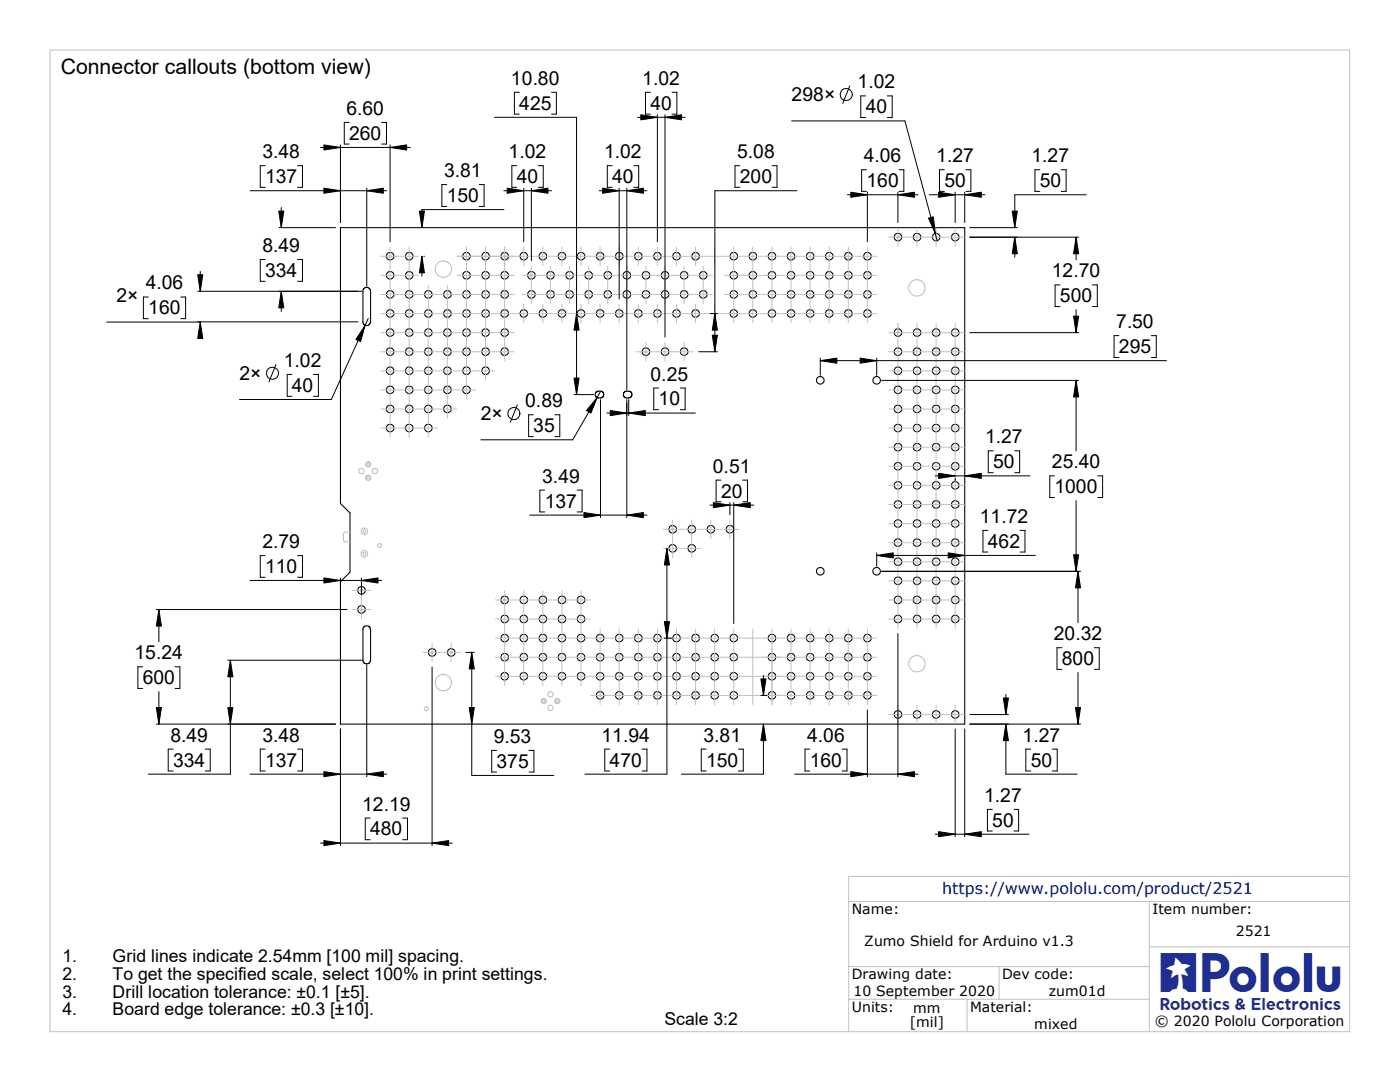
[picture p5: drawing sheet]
<svg xmlns="http://www.w3.org/2000/svg" width="279mm" height="216mm" viewBox="0 0 279 216" stroke-linecap="round" stroke-linejoin="round" font-family="sans-serif">
<g fill="none" stroke="#c0c0c0" stroke-width=".2">
<path d="M10 10h259.4v195.9h-259.4zM75.9 54.9h7.7M75.9 58.8h26.7M75.9 51.1h7.7M77.7 51l.3 .3M77.9 49.2v38.1M78 51l-.3 .3M81.7 49.2v38.1M85.5 56.9v30.4M89.3 56.9v26.6M91.2 54.9h11.4M91.2 51.1h83.8"/>
<path d="M93.1 49.2v30.5M96.9 49.2v26.7M100.7 49.2v22.9M104.1 54.9h38.1M104.1 58.8h38.1M104.5 49.2v3.8M105.9 54.8l.3 .3M106 53v7.7M106.2 54.8l-.3 .3M108.3 49.2v3.8M109.9 53v7.7M112.1 49.2v3.8"/>
<path d="M113.7 53v7.7M116 49.2v3.8M117.5 53v7.7M119.8 49.2v3.8M121.3 53v7.7M123.6 49.2v3.8M125.1 53v7.7M127.4 49.2v3.8M128.9 53v7.7M131.2 49.2v3.8M132.7 53v7.7M135 49.2v3.8"/>
<path d="M136.5 53v7.7M138.8 49.2v3.8M140.3 53v7.7M142.6 49.2v3.8M144.5 54.9h30.5M144.5 58.8h30.5M146.4 49.2v15.3M150.2 49.2v15.3M154.1 49.2v15.3M157.9 49.2v15.3M161.7 49.2v15.3M165.5 49.2v15.3"/>
<path d="M169.3 49.2v15.3M173.1 49.2v15.3M177.3 47.3h15.2M179.1 47.2l.3 .3M179.2 45.4v3.8M179.3 47.2l-.3 .3M183 45.4v3.8M186.8 45.4v3.8M190.6 45.4v3.8M75.9 62.6h99.1M75.9 66.4h26.7M75.9 70.2h26.7"/>
<path d="M75.9 74h22.9M75.9 77.8h19.1M104.5 60.7v3.8M108.3 60.7v3.8M112.1 60.7v3.8M116 60.7v3.8M119.8 60.7v3.8M123.6 60.7v3.8M127 70.2h11.4M127.4 60.7v3.8M128.8 70.1l.3 .3M128.9 68.3v3.8"/>
<path d="M129 70.1l-.3 .3M131.2 60.7v3.8M132.7 68.3v3.8M135 60.7v3.8M136.5 68.3v3.8M138.8 60.7v3.8M142.6 60.7v3.8M177.3 66.4h15.2M177.3 70.2h15.2M177.3 74h15.2M177.3 77.8h15.2M179.1 66.3l.3 .2"/>
<path d="M179.2 64.5v60.9M179.3 66.3l-.3 .2M183 64.5v60.9M186.8 64.5v60.9M190.6 64.5v60.9M75.9 81.6h15.3M75.9 85.4h11.5M177.3 81.6h15.2M177.3 85.4h15.2M177.3 96.9h15.2M177.3 93h15.2M177.3 89.2h15.2"/>
<path d="M70.2 117.8h3.8M72 117.7l.3 .3M72.1 115.9v7.6M72.3 117.7l-.3 .3M98.8 119.7h19.1M100.6 119.6l.3 .3M100.7 117.8v19.1M100.8 119.6l-.3 .3M104.5 117.8v19.1M108.3 117.8v19.1M112.1 117.8v19.1M116 117.8v19.1"/>
<path d="M132.3 105.6h15.3M132.3 109.4h7.7M134.1 105.5l.3 .3M134.2 103.7v7.6M134.4 105.5l-.3 .3M138 103.7v7.6M141.9 103.7v3.8M145.7 103.7v3.8M177.3 119.7h15.2M177.3 115.9h15.2M177.3 112.1h15.2M177.3 108.3h15.2"/>
<path d="M177.3 104.5h15.2M177.3 100.7h15.2M70.2 121.6h3.8M72 121.5l.3 .3M72.3 121.5l-.3 .3M84.3 130.2h7.6M86.1 130l.3 .3M86.2 128.3v3.8M86.4 130l-.3 .3M89.9 130l.3 .3M90 128.3v3.8M90.2 130l-.3 .3"/>
<path d="M98.8 135h76.2M98.8 131.1h76.2M98.8 127.3h76.2M98.8 123.5h19.1M117.9 138.8h57.1M119.8 125.4v15.3M123.6 125.4v15.3M127.4 125.4v15.3M131.2 125.4v15.3M135 125.4v15.3M138.8 125.4v15.3M142.6 125.4v15.3"/>
<path d="M146.4 125.4v15.3M150.2 125.4v15.3M153.9 127.2l.3 .3M154.1 125.4v15.3M154.2 127.2l-.3 .3M157.9 125.4v15.3M161.7 125.4v15.3M165.5 125.4v15.3M169.3 125.4v15.3M173.1 125.4v15.3M177.3 123.5h15.2M177.3 142.6h15.2"/>
<path d="M179.1 142.5l.3 .2M179.2 140.7v3.8M179.3 142.5l-.3 .2M183 140.7v3.8M186.8 140.7v3.8M190.6 140.7v3.8M169.4 179.9h100M229.4 179.9v26M269.4 174.9h-100v31M169.4 199.4h60M169.4 192.9h60M193 199.4v6.5"/>
<path d="M199.4 192.9v6.5M229.4 188.9h40"/>
</g>
<g fill="none" stroke="#000" stroke-width=".21">
<path d="M67.9 45.4h124.6v99.1h-124.6v-28.4l1.9-1.9v-11.8l-1.9-1.9zM72.4 64.2v-6.3l.3-.4 .5-.2 .6 .3 .2 .5v6.1l-.2 .5-.6 .3-.5-.2-.3-.6M119.5 78l-.6 .3v.8l.6 .3 .7-.1 .3-.6-.1-.4-.3-.2h-.6M125.1 78l-.6 .3v.8l.6 .3 .8-.1 .3-.6-.2-.4-.3-.2h-.6M72.4 131.7l.3 .6 .5 .2 .5-.2 .3-.6v-6.1l-.2-.5-.4-.2h-.6l-.4 .5v6.3"/>
<circle cx="77.9" cy="58.8" r=".76"/>
<circle cx="77.9" cy="51.1" r=".76"/>
<circle cx="77.9" cy="54.9" r=".76"/>
<circle cx="81.7" cy="58.8" r=".76"/>
<circle cx="81.7" cy="54.9" r=".76"/>
<circle cx="81.7" cy="51.1" r=".76"/>
<circle cx="85.5" cy="58.8" r=".76"/>
<circle cx="89.3" cy="58.8" r=".76"/>
<circle cx="93.1" cy="51.1" r=".76"/>
<circle cx="93.1" cy="54.9" r=".76"/>
<circle cx="93.1" cy="58.8" r=".76"/>
<circle cx="96.9" cy="54.9" r=".76"/>
<circle cx="96.9" cy="51.1" r=".76"/>
<circle cx="96.9" cy="58.8" r=".76"/>
<circle cx="100.7" cy="54.9" r=".76"/>
<circle cx="100.7" cy="51.1" r=".76"/>
<circle cx="100.7" cy="58.8" r=".76"/>
<circle cx="104.5" cy="51.1" r=".76"/>
<circle cx="106.1" cy="58.8" r=".76"/>
<circle cx="106.1" cy="54.9" r=".76"/>
<circle cx="108.3" cy="51.1" r=".76"/>
<circle cx="109.9" cy="54.9" r=".76"/>
<circle cx="109.9" cy="58.8" r=".76"/>
<circle cx="112.2" cy="51.1" r=".76"/>
<circle cx="113.7" cy="58.8" r=".76"/>
<circle cx="113.7" cy="54.9" r=".76"/>
<circle cx="116" cy="51.1" r=".76"/>
<circle cx="117.5" cy="58.8" r=".76"/>
<circle cx="117.5" cy="54.9" r=".76"/>
<circle cx="119.8" cy="51.1" r=".76"/>
<circle cx="121.3" cy="58.8" r=".76"/>
<circle cx="121.3" cy="54.9" r=".76"/>
<circle cx="123.6" cy="51.1" r=".76"/>
<circle cx="125.1" cy="54.9" r=".76"/>
<circle cx="125.1" cy="58.8" r=".76"/>
<circle cx="127.4" cy="51.1" r=".76"/>
<circle cx="128.9" cy="58.8" r=".76"/>
<circle cx="128.9" cy="54.9" r=".76"/>
<circle cx="131.2" cy="51.1" r=".76"/>
<circle cx="132.7" cy="58.8" r=".76"/>
<circle cx="132.7" cy="54.9" r=".76"/>
<circle cx="135" cy="51.1" r=".76"/>
<circle cx="136.5" cy="58.8" r=".76"/>
<circle cx="136.5" cy="54.9" r=".76"/>
<circle cx="138.8" cy="51.1" r=".76"/>
<circle cx="140.4" cy="58.8" r=".76"/>
<circle cx="140.4" cy="54.9" r=".76"/>
<circle cx="146.4" cy="58.8" r=".76"/>
<circle cx="146.4" cy="54.9" r=".76"/>
<circle cx="146.4" cy="51.1" r=".76"/>
<circle cx="150.3" cy="54.9" r=".76"/>
<circle cx="150.3" cy="58.8" r=".76"/>
<circle cx="150.3" cy="51.1" r=".76"/>
<circle cx="154.1" cy="58.8" r=".76"/>
<circle cx="154.1" cy="51.1" r=".76"/>
<circle cx="154.1" cy="54.9" r=".76"/>
<circle cx="157.9" cy="58.8" r=".76"/>
<circle cx="157.9" cy="51.1" r=".76"/>
<circle cx="157.9" cy="54.9" r=".76"/>
<circle cx="161.7" cy="58.8" r=".76"/>
<circle cx="161.7" cy="51.1" r=".76"/>
<circle cx="161.7" cy="54.9" r=".76"/>
<circle cx="165.5" cy="58.8" r=".76"/>
<circle cx="165.5" cy="54.9" r=".76"/>
<circle cx="165.5" cy="51.1" r=".76"/>
<circle cx="169.3" cy="58.8" r=".76"/>
<circle cx="169.3" cy="54.9" r=".76"/>
<circle cx="169.3" cy="51.1" r=".76"/>
<circle cx="173.1" cy="58.8" r=".76"/>
<circle cx="173.1" cy="51.1" r=".76"/>
<circle cx="173.1" cy="54.9" r=".76"/>
<circle cx="179.2" cy="47.3" r=".76"/>
<circle cx="183" cy="47.3" r=".76"/>
<circle cx="186.8" cy="47.3" r=".76"/>
<circle cx="190.6" cy="47.3" r=".76"/>
<circle cx="77.9" cy="66.4" r=".76"/>
<circle cx="77.9" cy="70.2" r=".76"/>
<circle cx="77.9" cy="74" r=".76"/>
<circle cx="77.9" cy="77.8" r=".76"/>
<circle cx="77.9" cy="62.6" r=".76"/>
<circle cx="81.7" cy="70.2" r=".76"/>
<circle cx="81.7" cy="74" r=".76"/>
<circle cx="81.7" cy="62.6" r=".76"/>
<circle cx="81.7" cy="66.4" r=".76"/>
<circle cx="81.7" cy="77.8" r=".76"/>
<circle cx="85.5" cy="66.4" r=".76"/>
<circle cx="85.5" cy="74" r=".76"/>
<circle cx="85.5" cy="70.2" r=".76"/>
<circle cx="85.5" cy="62.6" r=".76"/>
<circle cx="85.5" cy="77.8" r=".76"/>
<circle cx="89.3" cy="77.8" r=".76"/>
<circle cx="89.3" cy="66.4" r=".76"/>
<circle cx="89.3" cy="70.2" r=".76"/>
<circle cx="89.3" cy="74" r=".76"/>
<circle cx="89.3" cy="62.6" r=".76"/>
<circle cx="93.1" cy="62.6" r=".76"/>
<circle cx="93.1" cy="77.8" r=".76"/>
<circle cx="93.1" cy="70.2" r=".76"/>
<circle cx="93.1" cy="74" r=".76"/>
<circle cx="93.1" cy="66.4" r=".76"/>
<circle cx="96.9" cy="62.6" r=".76"/>
<circle cx="96.9" cy="70.2" r=".76"/>
<circle cx="96.9" cy="74" r=".76"/>
<circle cx="96.9" cy="66.4" r=".76"/>
<circle cx="100.7" cy="66.4" r=".76"/>
<circle cx="100.7" cy="70.2" r=".76"/>
<circle cx="100.7" cy="62.6" r=".76"/>
<circle cx="104.5" cy="62.6" r=".76"/>
<circle cx="108.3" cy="62.6" r=".76"/>
<circle cx="112.2" cy="62.6" r=".76"/>
<circle cx="116" cy="62.6" r=".76"/>
<circle cx="119.8" cy="62.6" r=".76"/>
<circle cx="123.6" cy="62.6" r=".76"/>
<circle cx="127.4" cy="62.6" r=".76"/>
<circle cx="128.9" cy="70.2" r=".76"/>
<circle cx="131.2" cy="62.6" r=".76"/>
<circle cx="132.7" cy="70.2" r=".76"/>
<circle cx="135" cy="62.6" r=".76"/>
<circle cx="136.5" cy="70.2" r=".76"/>
<circle cx="138.8" cy="62.6" r=".76"/>
<circle cx="146.4" cy="62.6" r=".76"/>
<circle cx="150.3" cy="62.6" r=".76"/>
<circle cx="154.1" cy="62.6" r=".76"/>
<circle cx="157.9" cy="62.6" r=".76"/>
<circle cx="161.7" cy="62.6" r=".76"/>
<circle cx="163.7" cy="75.9" r=".76"/>
<circle cx="165.5" cy="62.6" r=".76"/>
<circle cx="169.3" cy="62.6" r=".76"/>
<circle cx="173.1" cy="62.6" r=".76"/>
<circle cx="175" cy="75.9" r=".75"/>
<circle cx="179.2" cy="77.8" r=".76"/>
<circle cx="179.2" cy="66.4" r=".76"/>
<circle cx="179.2" cy="70.2" r=".76"/>
<circle cx="179.2" cy="74" r=".76"/>
<circle cx="183" cy="77.8" r=".76"/>
<circle cx="183" cy="70.2" r=".76"/>
<circle cx="183" cy="66.4" r=".76"/>
<circle cx="183" cy="74" r=".76"/>
<circle cx="186.8" cy="77.8" r=".76"/>
<circle cx="186.8" cy="74" r=".76"/>
<circle cx="186.8" cy="70.2" r=".76"/>
<circle cx="186.8" cy="66.4" r=".76"/>
<circle cx="190.6" cy="77.8" r=".76"/>
<circle cx="190.6" cy="70.2" r=".76"/>
<circle cx="190.6" cy="66.4" r=".76"/>
<circle cx="190.6" cy="74" r=".76"/>
<circle cx="77.9" cy="81.6" r=".76"/>
<circle cx="77.9" cy="85.4" r=".76"/>
<circle cx="81.7" cy="81.6" r=".76"/>
<circle cx="81.7" cy="85.4" r=".76"/>
<circle cx="85.5" cy="81.6" r=".76"/>
<circle cx="85.5" cy="85.4" r=".76"/>
<circle cx="89.3" cy="81.6" r=".76"/>
<circle cx="179.2" cy="81.6" r=".76"/>
<circle cx="179.2" cy="89.2" r=".76"/>
<circle cx="179.2" cy="96.9" r=".76"/>
<circle cx="179.2" cy="93" r=".76"/>
<circle cx="179.2" cy="85.4" r=".76"/>
<circle cx="183" cy="93" r=".76"/>
<circle cx="183" cy="81.6" r=".76"/>
<circle cx="183" cy="89.2" r=".76"/>
<circle cx="183" cy="96.9" r=".76"/>
<circle cx="183" cy="85.4" r=".76"/>
<circle cx="186.8" cy="93" r=".76"/>
<circle cx="186.8" cy="81.6" r=".76"/>
<circle cx="186.8" cy="89.2" r=".76"/>
<circle cx="186.8" cy="96.9" r=".76"/>
<circle cx="186.8" cy="85.4" r=".76"/>
<circle cx="190.6" cy="81.6" r=".76"/>
<circle cx="190.6" cy="89.2" r=".76"/>
<circle cx="190.6" cy="96.9" r=".76"/>
<circle cx="190.6" cy="93" r=".76"/>
<circle cx="190.6" cy="85.4" r=".76"/>
<circle cx="72.2" cy="117.8" r=".76"/>
<circle cx="100.7" cy="119.7" r=".76"/>
<circle cx="104.5" cy="119.7" r=".76"/>
<circle cx="108.3" cy="119.7" r=".76"/>
<circle cx="112.2" cy="119.7" r=".76"/>
<circle cx="116" cy="119.7" r=".76"/>
<circle cx="134.3" cy="105.6" r=".76"/>
<circle cx="134.3" cy="109.4" r=".76"/>
<circle cx="138.1" cy="105.6" r=".76"/>
<circle cx="138.1" cy="109.4" r=".76"/>
<circle cx="141.9" cy="105.6" r=".76"/>
<circle cx="145.7" cy="105.6" r=".76"/>
<circle cx="163.7" cy="114" r=".76"/>
<circle cx="175" cy="114" r=".75"/>
<circle cx="179.2" cy="115.9" r=".76"/>
<circle cx="179.2" cy="108.3" r=".76"/>
<circle cx="179.2" cy="112.1" r=".76"/>
<circle cx="179.2" cy="119.7" r=".76"/>
<circle cx="179.2" cy="104.5" r=".76"/>
<circle cx="179.2" cy="100.7" r=".76"/>
<circle cx="183" cy="108.3" r=".76"/>
<circle cx="183" cy="112.1" r=".76"/>
<circle cx="183" cy="115.9" r=".76"/>
<circle cx="183" cy="119.7" r=".76"/>
<circle cx="183" cy="104.5" r=".76"/>
<circle cx="183" cy="100.7" r=".76"/>
<circle cx="186.8" cy="115.9" r=".76"/>
<circle cx="186.8" cy="108.3" r=".76"/>
<circle cx="186.8" cy="112.1" r=".76"/>
<circle cx="186.8" cy="119.7" r=".76"/>
<circle cx="186.8" cy="104.5" r=".76"/>
<circle cx="186.8" cy="100.7" r=".76"/>
<circle cx="190.6" cy="112.1" r=".76"/>
<circle cx="190.6" cy="119.7" r=".76"/>
<circle cx="190.6" cy="108.3" r=".76"/>
<circle cx="190.6" cy="115.9" r=".76"/>
<circle cx="190.6" cy="100.7" r=".76"/>
<circle cx="190.6" cy="104.5" r=".76"/>
<circle cx="72.2" cy="121.6" r=".76"/>
<circle cx="86.2" cy="130.2" r=".77"/>
<circle cx="90" cy="130.2" r=".77"/>
<circle cx="100.7" cy="135" r=".76"/>
<circle cx="100.7" cy="127.3" r=".76"/>
<circle cx="100.7" cy="123.5" r=".76"/>
<circle cx="100.7" cy="131.1" r=".76"/>
<circle cx="104.5" cy="131.1" r=".76"/>
<circle cx="104.5" cy="135" r=".76"/>
<circle cx="104.5" cy="127.3" r=".76"/>
<circle cx="104.5" cy="123.5" r=".76"/>
<circle cx="108.3" cy="135" r=".76"/>
<circle cx="108.3" cy="123.5" r=".76"/>
<circle cx="108.3" cy="127.3" r=".76"/>
<circle cx="108.3" cy="131.1" r=".76"/>
<circle cx="112.2" cy="123.5" r=".76"/>
<circle cx="112.2" cy="135" r=".76"/>
<circle cx="112.2" cy="127.3" r=".76"/>
<circle cx="112.2" cy="131.1" r=".76"/>
<circle cx="116" cy="135" r=".76"/>
<circle cx="116" cy="131.1" r=".76"/>
<circle cx="116" cy="127.3" r=".76"/>
<circle cx="116" cy="123.5" r=".76"/>
<circle cx="119.8" cy="131.1" r=".76"/>
<circle cx="119.8" cy="138.8" r=".76"/>
<circle cx="119.8" cy="135" r=".76"/>
<circle cx="119.8" cy="127.3" r=".76"/>
<circle cx="123.6" cy="131.1" r=".76"/>
<circle cx="123.6" cy="138.8" r=".76"/>
<circle cx="123.6" cy="135" r=".76"/>
<circle cx="123.6" cy="127.3" r=".76"/>
<circle cx="127.4" cy="135" r=".76"/>
<circle cx="127.4" cy="131.1" r=".76"/>
<circle cx="127.4" cy="138.8" r=".76"/>
<circle cx="127.4" cy="127.3" r=".76"/>
<circle cx="131.2" cy="131.1" r=".76"/>
<circle cx="131.2" cy="138.8" r=".76"/>
<circle cx="131.2" cy="127.3" r=".76"/>
<circle cx="131.2" cy="135" r=".76"/>
<circle cx="135" cy="131.1" r=".76"/>
<circle cx="135" cy="138.8" r=".76"/>
<circle cx="135" cy="127.3" r=".76"/>
<circle cx="135" cy="135" r=".76"/>
<circle cx="138.8" cy="131.1" r=".76"/>
<circle cx="138.8" cy="127.3" r=".76"/>
<circle cx="138.8" cy="135" r=".76"/>
<circle cx="138.8" cy="138.8" r=".76"/>
<circle cx="142.6" cy="131.1" r=".76"/>
<circle cx="142.6" cy="138.8" r=".76"/>
<circle cx="142.6" cy="135" r=".76"/>
<circle cx="142.6" cy="127.3" r=".76"/>
<circle cx="146.4" cy="131.1" r=".76"/>
<circle cx="146.4" cy="138.8" r=".76"/>
<circle cx="146.4" cy="135" r=".76"/>
<circle cx="146.4" cy="127.3" r=".76"/>
<circle cx="154.1" cy="131.1" r=".76"/>
<circle cx="154.1" cy="138.8" r=".76"/>
<circle cx="154.1" cy="135" r=".76"/>
<circle cx="154.1" cy="127.3" r=".76"/>
<circle cx="157.9" cy="127.3" r=".76"/>
<circle cx="157.9" cy="131.1" r=".76"/>
<circle cx="157.9" cy="135" r=".76"/>
<circle cx="157.9" cy="138.8" r=".76"/>
<circle cx="161.7" cy="127.3" r=".76"/>
<circle cx="161.7" cy="131.1" r=".76"/>
<circle cx="161.7" cy="138.8" r=".76"/>
<circle cx="161.7" cy="135" r=".76"/>
<circle cx="165.5" cy="131.1" r=".76"/>
<circle cx="165.5" cy="138.8" r=".76"/>
<circle cx="165.5" cy="127.3" r=".76"/>
<circle cx="165.5" cy="135" r=".76"/>
<circle cx="169.3" cy="127.3" r=".76"/>
<circle cx="169.3" cy="135" r=".76"/>
<circle cx="169.3" cy="138.8" r=".76"/>
<circle cx="169.3" cy="131.1" r=".76"/>
<circle cx="173.1" cy="131.1" r=".76"/>
<circle cx="173.1" cy="138.8" r=".76"/>
<circle cx="173.1" cy="127.3" r=".76"/>
<circle cx="173.1" cy="135" r=".76"/>
<circle cx="179.2" cy="123.5" r=".76"/>
<circle cx="183" cy="123.5" r=".76"/>
<circle cx="186.8" cy="123.5" r=".76"/>
<circle cx="190.6" cy="123.5" r=".76"/>
<circle cx="179.2" cy="142.6" r=".76"/>
<circle cx="183" cy="142.6" r=".76"/>
<circle cx="186.8" cy="142.6" r=".76"/>
<circle cx="190.6" cy="142.6" r=".76"/>
</g>
<g fill="none" stroke="#c0c0c0" stroke-width=".21">
<path d="M69.8 106.2h-1l-.3 .3v1.4l.3 .2h1"/>
<circle cx="88.5" cy="53.7" r="1.64"/>
<circle cx="183" cy="57.4" r="1.64"/>
<circle cx="72.1" cy="94" r=".52"/>
<circle cx="73.5" cy="92.6" r=".3"/>
<circle cx="73.5" cy="95.3" r=".3"/>
<circle cx="73.5" cy="95.3" r=".52"/>
<circle cx="73.5" cy="92.6" r=".52"/>
<circle cx="74.8" cy="94" r=".52"/>
<circle cx="72.7" cy="110.5" r=".67"/>
<circle cx="72.7" cy="106" r=".67"/>
<circle cx="72.7" cy="106" r=".29"/>
<circle cx="72.7" cy="110.5" r=".29"/>
<circle cx="75.8" cy="108.9" r=".39"/>
<circle cx="88.5" cy="136.2" r="1.64"/>
<circle cx="108.5" cy="139.9" r=".29"/>
<circle cx="108.5" cy="139.9" r=".52"/>
<circle cx="109.9" cy="138.6" r=".55"/>
<circle cx="111.2" cy="139.9" r=".29"/>
<circle cx="111.2" cy="139.9" r=".53"/>
<circle cx="183" cy="132.4" r="1.64"/>
<circle cx="85.1" cy="141.4" r=".38"/>
<circle cx="109.9" cy="141.2" r=".53"/>
</g>
<g fill="none" stroke="#000" stroke-width=".2">
<path d="M103.6 18.4h-.9v4.4h.9M110.1 18.4h.9v4.4h-.9M129.8 18.4h-1v4.4h1M134.1 18.4h1v4.4h-1M169.6 17.1l-1.4 3.5M172.8 19.1h-1v4.4h1M177.1 19.1h1v4.4h-1M49.9 38.1h27.3M52.9 33.1h-1v4.3h1M59.4 33.1h1v4.3h-1M64 29.4h17.9M67.9 28.9v15.5"/>
<path d="M69.7 24.4h-1v4.3h1M73.2 37.5v19.6M76.2 24.4h.9v4.3h-.9M77.9 28.9v19.3M89.2 36.8h-1v4.4h1M95.6 36.8h1v4.4h-1M98.7 23.4h16.4v55.3M100.5 38.1h9.6M103.1 33.1h-.9v4.3h.9M104.5 37.5v10.7M106 37.5v14.5M107.4 33.1h1v4.3h-1"/>
<path d="M119.6 38.1h9.5M122.2 33.1h-1v4.3h1M123.6 37.5v22.1M125.1 37.5v40.3M126.5 33.1h1v4.3h-1M127.2 23.4h9.5M131.2 22.9v25.3M132.7 22.9v44.4M147.7 33.1h-1v4.3h1M154.1 33.1h1v4.3h-1M158 24.1h22.6l6.4 23.9M159 38.1h-16.3v32.1"/>
<path d="M169.1 38.9h14.1M172.9 33.9h-.9v4.3h.9M173.1 38.4v9.8M179.2 38.4v6M179.4 33.9h1v4.3h-1M185.5 38.9h11.1M188.5 33.9h-1v4.3h1M190.6 38.4v6M192.5 38.4v6M192.8 33.9h1v4.3h-1M207.5 33.9h-1v4.3h1M211.8 33.9h1v4.3h-1"/>
<path d="M216.8 38.9h-14.3v6.5M29.6 59.3h-1v4.3h1M36.1 59.3h.9v4.3h-.9M39.5 58.1h32.7M40 54.1v4M52.9 51.8h-1v4.3h1M55.7 45.4h11.3M56.1 41.4v4M56.1 58.1v4M59.4 51.8h1v4.3h-1M84.2 51.1v4M84.6 51.1h.1"/>
<path d="M100.6 41.8h-16.4v3.6M193.5 47.3h21.8M193.5 45.4h9.5M202.5 47.3v4M211.5 56.9h-.9v4.3h.9M214.8 47.3v4.6M218 56.9h1v4.3h-1M39.5 64.2h31.9M40 64.2l-18.7 .1M55.1 72.7l-1.4 3.5M58.3 74.7h-1v4.4h1M62.6 74.7h.9v4.4h-.9"/>
<path d="M73.5 63.5l-7.4 16.2h-18.3M114.6 78.7h3.9M119.8 78.2l-5.5 9.6h-18.3M119.8 79.8v23.5M125.1 79.8v23.5M125.5 79.8v3.1M131.4 77.4h-.9v4.3h.9M135.8 77.4h.9v4.3h-.9M139.4 70.2h3.8M141.7 62.6h1.5M163.7 71.5v3.4M163.7 72h69.1"/>
<path d="M175 71.5v3.4M175.9 75.9h39.4M193.5 66.4h21.8M214.8 61.8v4.6M214.8 75.9v14.1M223.3 67h-1v4.3h1M229.8 67h1v4.3h-1M103.3 80.8l-1.4 3.4M106.4 82.8h-.9v4.3h.9M108.7 97.8h-1v4.4h1M110.7 82.8h1v4.3h-1M115.2 97.8h1v4.4h-1"/>
<path d="M121.1 82.4h17.7M143.9 95.8h-1v4.3h1M148.2 95.8h1v4.3h-1M186.6 95h18.9M190.6 95.5v.4M198.2 90h-1v4.3h1M202.5 90h1v4.3h-1M210.4 95h-.9v4.3h.9M214.8 99.9v14.1M219.1 95h.9v4.3h-.9M49.9 115.8h26.3M52.9 110.9h-1v4.3h1"/>
<path d="M59.4 110.9h1v4.3h-1M67.9 115.4v1.7M72.1 115.4v3.3M105.7 102.8h23.4M133.1 109.4v45.1h-16.4M141.7 100.8h8.8M145.7 100.3v2.4M146.4 100.3v24.1M175 110.3v2.7M175 110.8h31.6M175.9 114h39.7M197.1 105.8h-.9v4.4h.9"/>
<path d="M203.6 105.8h1v4.4h-1M215.1 114v10.2M28.5 133.1h-1v4.3h1M31.2 121.6h38.1M31.7 121.6v6.5M31.7 138v6.5M34.9 133.1h1v4.3h-1M45.5 131.7h26.7M46 131.7v22.8h-16.4M73.2 132.8v22.2M86.2 133.1v35.6M93 130.2h1.7"/>
<path d="M94.1 130.2v24.5h16.4M132.6 127.3h1.5M151.8 138.8h1.3M152.4 134.7v4.1M179.2 126.4v28.6M200.7 138.6v4M211.9 129.2h-1v4.4h1M215.1 134.2v10.3M218.4 129.2h1v4.4h-1M31.2 144.5h35.8M34.5 149.5h-.9v4.3h.9M41 149.5h1v4.3h-1"/>
<path d="M49.9 154.5h27.3M52.9 149.5h-1v4.3h1M59.4 149.5h1v4.3h-1M67.9 145.5v23.2M99.1 149.7h-1v4.4h1M105.6 149.7h1v4.4h-1M121.7 149.5h-1v4.3h1M128.1 149.5h1v4.3h-1M140.9 149.5h-.9v4.3h.9M147.4 149.5h.9v4.3h-.9M152.4 144.5v10h-16.4M158.6 154.5h24.6"/>
<path d="M161.6 149.5h-.9v4.3h.9M168.1 149.5h.9v4.3h-.9M173.1 141.6v13.4M190.6 145.5v21.5M192.5 145.5v21.5M193.5 142.6h7.8M193.5 144.5h22.1M200.7 144.5v10h14.3M205.7 149.5h-1v4.3h1M210 149.5h1v4.3h-1M64 168.2h26.3M73.9 163.2h-1v4.4h1"/>
<path d="M80.3 163.2h1v4.4h-1M186.6 166.5h18.8M198 161.5h-.9v4.3h.9M202.4 161.5h.9v4.3h-.9"/>
<circle cx="168.9" cy="18.9" r="1.22"/>
<circle cx="54.4" cy="74.5" r="1.22"/>
<circle cx="102.6" cy="82.5" r="1.2"/>
</g>
<g fill="#000" stroke="#000" stroke-width=".2">
<path d="M64.6 28.9l3.3 .5-3.3 .5zM64.6 37.5l3.3 .6-3.3 .5zM73.2 38.1l3.3-.6v1.1zM77.9 29.4l3.3-.5v1zM101.2 37.5l3.3 .6-3.3 .5zM106 38.1l3.3-.6v1.1zM120.3 37.5l3.3 .6-3.3 .5zM125.1 38.1l3.3-.6v1.1zM127.9 22.9l3.3 .5-3.3 .5zM132.7 23.4l3.3-.5v1zM169.8 38.4l3.3 .5-3.3 .5zM179.2 38.9l3.3-.5v1z"/>
<path d="M187.3 38.4l3.3 .5-3.3 .5zM192.5 38.9l3.3-.5v1zM39.5 54.8h1l-.5 3.3zM56.1 58.1l.5 3.3h-1zM55.6 42.1h1l-.5 3.3zM84.2 51.1l.5 3.3h-1zM83.7 42.1h1l-.5 3.3zM185.3 43.5l1-.2 .3 3.3zM202.5 47.3l.5 3.3h-1zM202 42.1h1l-.5 3.3zM214.8 47.3l.5 3.3h-1.1zM40 64.2l.5 3.3h-1z"/>
<path d="M72.9 64.9l-.9 3.3-1-.5zM114.6 75.4h1l-.5 3.3zM115.1 62.6l.5 3.3h-1zM119.2 79.3l-1.3 3.1-.8-.5zM142.2 66.9h1l-.5 3.3zM142.7 62.6l.5 3.3h-1zM163.7 72l3.3-.5v1zM171.7 71.5l3.3 .5-3.3 .5zM214.2 63.1h1.1l-.5 3.3zM214.8 75.9l.5 3.3h-1.1zM121.8 81.9l3.3 .5-3.3 .5zM125.5 82.4l3.3-.5v1z"/>
<path d="M187.3 94.4l3.3 .6-3.3 .5zM192.5 95l3.3-.6v1.1zM64.6 115.3l3.3 .5-3.3 .5zM72.1 115.8l3.3-.5v1zM116.5 102.3l3.3 .5-3.3 .5zM125.1 102.8l3.3-.5v1zM133.1 109.4l.5 3.3h-1zM142.4 100.3l3.3 .5-3.3 .5zM146.4 100.8l3.3-.5v1zM175 110.8l3.3-.5v1zM189.2 110.3l3.3 .5-3.3 .5zM214.2 110.7h1.1l-.5 3.3z"/>
<path d="M215.1 114l.5 3.3h-1zM31.7 121.6l.5 3.3h-1zM46 131.7l.5 3.3h-1zM94.1 130.2l.6 3.3h-1.1zM132.6 124h1l-.5 3.3zM151.8 135.5h1.1l-.5 3.3zM31.2 141.2h1l-.5 3.3zM45.5 141.2h1l-.5 3.3zM64.6 154l3.3 .5-3.3 .5zM73.2 154.5l3.3-.5v1zM93.6 141.2h1.1l-.6 3.3zM152.4 144.5l.5 3.3h-1.1z"/>
<path d="M169.8 154l3.3 .5-3.3 .5zM179.2 154.5l3.3-.5v1zM200.2 139.3h1.1l-.6 3.3zM200.7 144.5l.6 3.3h-1.1zM214.6 141.2h1l-.5 3.3zM64.6 167.7l3.3 .5-3.3 .5zM86.2 168.2l3.3-.5v1zM187.3 165.9l3.3 .6-3.3 .5zM192.5 166.5l3.3-.6v1.1z"/>
</g>
<text font-size="7.8" fill="#1e2f94" x="231.6" y="197.9">R</text>
<text font-size="4.2" x="12.1" y="14.7">Connector callouts (bottom view)</text>
<g font-size="3.9">
<text x="102" y="16.9">10.80</text>
<text x="128.2" y="16.9">1.02</text>
<text x="171.2" y="17.7">1.02</text>
<text x="69.1" y="22.9">6.60</text>
<text x="103.6" y="21.9">425</text>
<text x="129.8" y="21.9">40</text>
<text x="158" y="20.2">298×</text>
<text x="172.8" y="22.6">40</text>
<text x="69.7" y="27.9">260</text>
<text x="52.4" y="31.6">3.48</text>
<text x="88.6" y="35.3">3.81</text>
<text x="101.5" y="31.6">1.02</text>
<text x="120.6" y="31.6">1.02</text>
<text x="147.1" y="31.6">5.08</text>
<text x="172.4" y="32.3">4.06</text>
<text x="186.9" y="32.3">1.27</text>
<text x="205.9" y="32.3">1.27</text>
<text x="52.9" y="36.5">137</text>
<text x="89.2" y="40.3">150</text>
<text x="103.1" y="36.5">40</text>
<text x="122.2" y="36.5">40</text>
<text x="147.7" y="36.5">200</text>
<text x="172.9" y="37.3">160</text>
<text x="188.5" y="37.3">50</text>
<text x="207.5" y="37.3">50</text>
<text x="52.4" y="50.3">8.49</text>
<text x="29.1" y="57.7">4.06</text>
<text x="52.9" y="55.3">334</text>
<text x="209.9" y="55.3">12.70</text>
<text x="23.2" y="60.3">2×</text>
<text x="29.6" y="62.7">160</text>
<text x="211.5" y="60.3">500</text>
<text x="222.8" y="65.5">7.50</text>
<text x="223.3" y="70.5">295</text>
<text x="47.8" y="75.8">2×</text>
<text x="56.6" y="73.2">1.02</text>
<text x="129.8" y="75.9">0.25</text>
<text x="58.3" y="78.2">40</text>
<text x="96" y="83.8">2×</text>
<text x="104.8" y="81.3">0.89</text>
<text x="131.4" y="80.9">10</text>
<text x="106.4" y="86.3">35</text>
<text x="196.6" y="88.5">1.27</text>
<text x="142.3" y="94.3">0.51</text>
<text x="198.2" y="93.5">50</text>
<text x="209.9" y="93.4">25.40</text>
<text x="108.2" y="96.3">3.49</text>
<text x="108.7" y="101.3">137</text>
<text x="143.9" y="99.3">20</text>
<text x="210.4" y="98.4">1000</text>
<text x="195.5" y="104.4">11.72</text>
<text x="52.4" y="109.3">2.79</text>
<text x="197.1" y="109.3">462</text>
<text x="52.9" y="114.3">110</text>
<text x="26.8" y="131.5">15.24</text>
<text x="210.3" y="127.7">20.32</text>
<text x="28.5" y="136.5">600</text>
<text x="211.9" y="132.7">800</text>
<text x="34" y="148">8.49</text>
<text x="52.4" y="148">3.48</text>
<text x="98.6" y="148.3">9.53</text>
<text x="120" y="148">11.94</text>
<text x="140.4" y="148">3.81</text>
<text x="161.1" y="148">4.06</text>
<text x="204.1" y="148">1.27</text>
<text x="34.5" y="153">334</text>
<text x="52.9" y="153">137</text>
<text x="99.1" y="153.2">375</text>
<text x="121.7" y="153">470</text>
<text x="140.9" y="153">150</text>
<text x="161.6" y="153">160</text>
<text x="205.7" y="153">50</text>
<text x="72.3" y="161.8">12.19</text>
<text x="196.4" y="160">1.27</text>
<text x="73.9" y="166.7">480</text>
<text x="198" y="165">50</text>
</g>
<g font-size="3.5">
<text x="12.5" y="192">1.</text>
<text x="12.5" y="195.6">2.</text>
<text x="22.5" y="192">Grid lines indicate 2.54mm [100 mil] spacing.</text>
<text x="22.5" y="195.6">To get the specified scale, select 100% in print settings.</text>
<text x="12.5" y="199.1">3.</text>
<text x="12.5" y="202.6">4.</text>
<text x="22.5" y="199.1">Drill location tolerance: ±0.1 [±5].</text>
<text x="22.5" y="202.6">Board edge tolerance: ±0.3 [±10].</text>
<text x="132.6" y="204.6">Scale 3:2</text>
</g>
<text font-size="3.2" fill="#018" x="188.1" y="178.4">https://www.pololu.com/product/2521</text>
<g font-size="2.8">
<text x="170" y="182.4">Name:</text>
<text x="230" y="182.4">Item number:</text>
<text x="172.5" y="188.7">Zumo Shield for Arduino v1.3</text>
<text x="246.6" y="186.7">2521</text>
<text x="170" y="195.4">Drawing date:</text>
<text x="200" y="195.4">Dev code:</text>
<text x="170" y="201.9">Units:</text>
<text x="170.3" y="198.8">10 September 2020</text>
<text x="182.2" y="202.1">mm</text>
<text x="193.6" y="201.9">Material:</text>
<text x="209.3" y="198.8">zum01d</text>
<text x="181.6" y="205">[mil]</text>
<text x="206.4" y="205.2">mixed</text>
<text x="230.5" y="204.7">© 2020 Pololu Corporation</text>
</g>
</svg>
